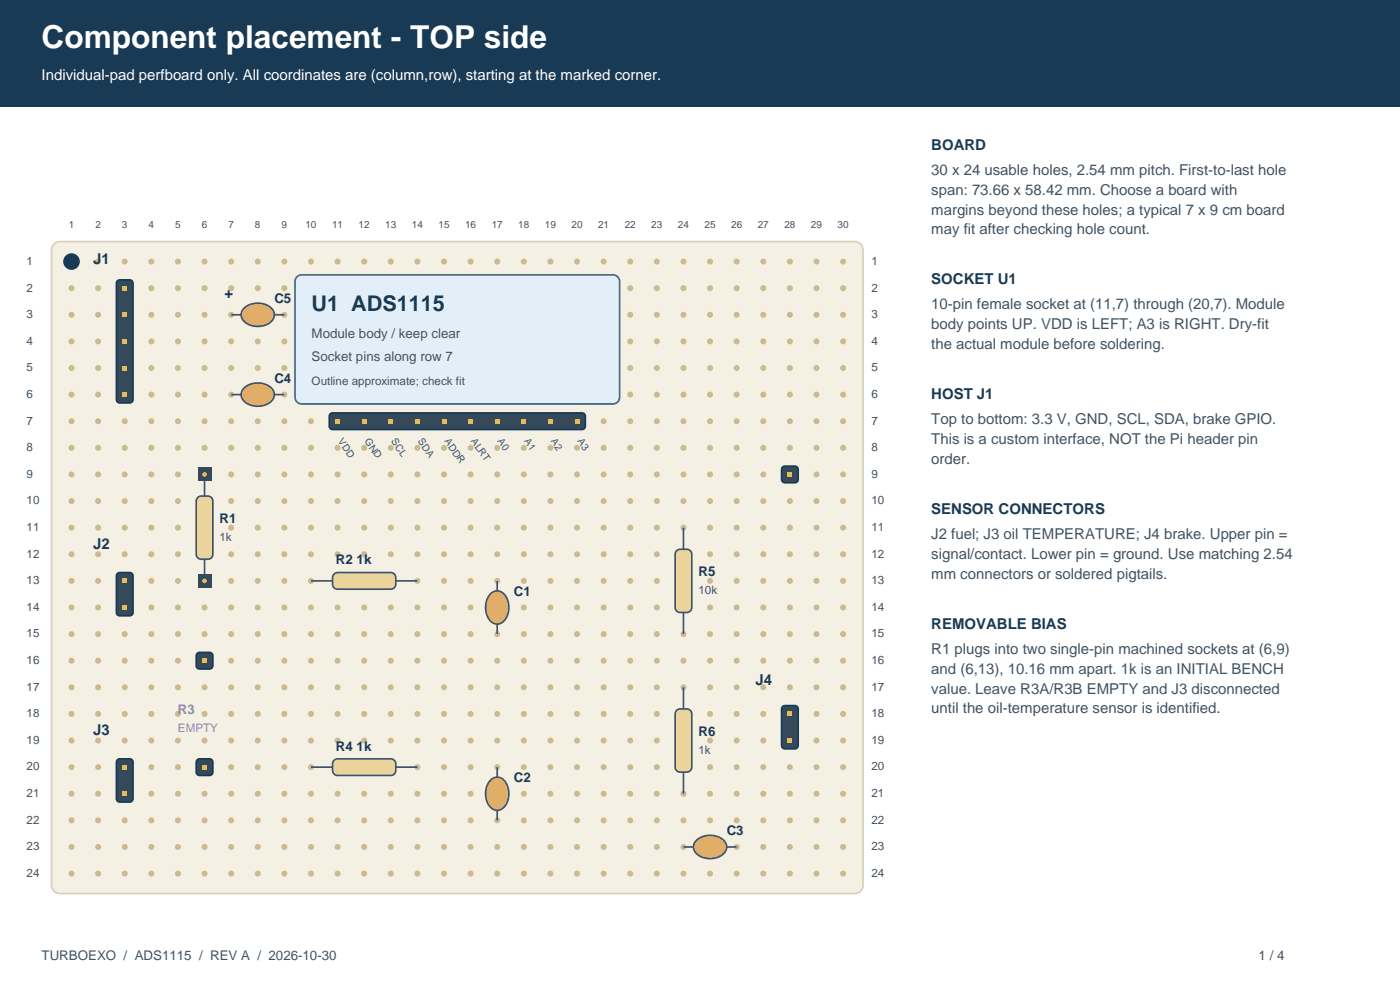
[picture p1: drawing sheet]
<svg xmlns="http://www.w3.org/2000/svg" width="297mm" height="210mm" viewBox="0 0 297 210" stroke-linecap="round" stroke-linejoin="round" font-family="sans-serif">
<path d="M0 0h297v22.6h-297z" fill-rule="evenodd" fill="#183a54"/>
<path d="M11.5 51.8l.7-.5 .5-.1h168.6a1.76 1.76 0 0 1 1.8 1.8v134.8a1.76 1.76 0 0 1-1.8 1.7h-168.6a1.76 1.76 0 0 1-1.8-1.7v-134.8l.1-.5z" fill-rule="evenodd" fill="#f5f0e4" stroke="#d8ceb9" stroke-width=".35"/>
<g fill="#cdb98d">
<circle cx="15.2" cy="55.5" r=".64"/>
<circle cx="20.8" cy="55.5" r=".64"/>
<circle cx="26.5" cy="55.5" r=".64"/>
<circle cx="32.1" cy="55.5" r=".64"/>
<circle cx="37.7" cy="55.5" r=".64"/>
<circle cx="43.4" cy="55.5" r=".64"/>
<circle cx="49" cy="55.5" r=".64"/>
<circle cx="54.7" cy="55.5" r=".64"/>
<circle cx="60.3" cy="55.5" r=".64"/>
<circle cx="66" cy="55.5" r=".64"/>
<circle cx="71.6" cy="55.5" r=".64"/>
<circle cx="77.3" cy="55.5" r=".64"/>
<circle cx="82.9" cy="55.5" r=".64"/>
<circle cx="88.5" cy="55.5" r=".64"/>
<circle cx="94.2" cy="55.5" r=".64"/>
<circle cx="99.8" cy="55.5" r=".64"/>
<circle cx="105.5" cy="55.5" r=".64"/>
<circle cx="111.1" cy="55.5" r=".64"/>
<circle cx="116.8" cy="55.5" r=".64"/>
<circle cx="122.4" cy="55.5" r=".64"/>
<circle cx="128.1" cy="55.5" r=".64"/>
<circle cx="133.7" cy="55.5" r=".64"/>
<circle cx="139.3" cy="55.5" r=".64"/>
<circle cx="145" cy="55.5" r=".64"/>
<circle cx="150.6" cy="55.5" r=".64"/>
<circle cx="156.3" cy="55.5" r=".64"/>
<circle cx="161.9" cy="55.5" r=".64"/>
<circle cx="167.6" cy="55.5" r=".64"/>
<circle cx="173.2" cy="55.5" r=".64"/>
<circle cx="178.9" cy="55.5" r=".64"/>
<circle cx="15.2" cy="61.1" r=".64"/>
<circle cx="20.8" cy="61.1" r=".64"/>
<circle cx="26.5" cy="61.1" r=".64"/>
<circle cx="32.1" cy="61.1" r=".64"/>
<circle cx="37.7" cy="61.1" r=".64"/>
<circle cx="43.4" cy="61.1" r=".64"/>
<circle cx="49" cy="61.1" r=".64"/>
<circle cx="54.7" cy="61.1" r=".64"/>
<circle cx="60.3" cy="61.1" r=".64"/>
<circle cx="66" cy="61.1" r=".64"/>
<circle cx="71.6" cy="61.1" r=".64"/>
<circle cx="77.3" cy="61.1" r=".64"/>
<circle cx="82.9" cy="61.1" r=".64"/>
<circle cx="88.5" cy="61.1" r=".64"/>
<circle cx="94.2" cy="61.1" r=".64"/>
<circle cx="99.8" cy="61.1" r=".64"/>
<circle cx="105.5" cy="61.1" r=".64"/>
<circle cx="111.1" cy="61.1" r=".64"/>
<circle cx="116.8" cy="61.1" r=".64"/>
<circle cx="122.4" cy="61.1" r=".64"/>
<circle cx="128.1" cy="61.1" r=".64"/>
<circle cx="133.7" cy="61.1" r=".64"/>
<circle cx="139.3" cy="61.1" r=".64"/>
<circle cx="145" cy="61.1" r=".64"/>
<circle cx="150.6" cy="61.1" r=".64"/>
<circle cx="156.3" cy="61.1" r=".64"/>
<circle cx="161.9" cy="61.1" r=".64"/>
<circle cx="167.6" cy="61.1" r=".64"/>
<circle cx="173.2" cy="61.1" r=".64"/>
<circle cx="178.9" cy="61.1" r=".64"/>
<circle cx="15.2" cy="66.8" r=".64"/>
<circle cx="20.8" cy="66.8" r=".64"/>
<circle cx="26.5" cy="66.8" r=".64"/>
<circle cx="32.1" cy="66.8" r=".64"/>
<circle cx="37.7" cy="66.8" r=".64"/>
<circle cx="43.4" cy="66.8" r=".64"/>
<circle cx="49" cy="66.8" r=".64"/>
<circle cx="54.7" cy="66.8" r=".64"/>
<circle cx="60.3" cy="66.8" r=".64"/>
<circle cx="66" cy="66.8" r=".64"/>
<circle cx="71.6" cy="66.8" r=".64"/>
<circle cx="77.3" cy="66.8" r=".64"/>
<circle cx="82.9" cy="66.8" r=".64"/>
<circle cx="88.5" cy="66.8" r=".64"/>
<circle cx="94.2" cy="66.8" r=".64"/>
<circle cx="99.8" cy="66.8" r=".64"/>
<circle cx="105.5" cy="66.8" r=".64"/>
<circle cx="111.1" cy="66.8" r=".64"/>
<circle cx="116.8" cy="66.8" r=".64"/>
<circle cx="122.4" cy="66.8" r=".64"/>
<circle cx="128.1" cy="66.8" r=".64"/>
<circle cx="133.7" cy="66.8" r=".64"/>
<circle cx="139.3" cy="66.8" r=".64"/>
<circle cx="145" cy="66.8" r=".64"/>
<circle cx="150.6" cy="66.8" r=".64"/>
<circle cx="156.3" cy="66.8" r=".64"/>
<circle cx="161.9" cy="66.8" r=".64"/>
<circle cx="167.6" cy="66.8" r=".64"/>
<circle cx="173.2" cy="66.8" r=".64"/>
<circle cx="178.9" cy="66.8" r=".64"/>
<circle cx="15.2" cy="72.4" r=".64"/>
<circle cx="20.8" cy="72.4" r=".64"/>
<circle cx="26.5" cy="72.4" r=".64"/>
<circle cx="32.1" cy="72.4" r=".64"/>
<circle cx="37.7" cy="72.4" r=".64"/>
<circle cx="43.4" cy="72.4" r=".64"/>
<circle cx="49" cy="72.4" r=".64"/>
<circle cx="54.7" cy="72.4" r=".64"/>
<circle cx="60.3" cy="72.4" r=".64"/>
<circle cx="66" cy="72.4" r=".64"/>
<circle cx="71.6" cy="72.4" r=".64"/>
<circle cx="77.3" cy="72.4" r=".64"/>
<circle cx="82.9" cy="72.4" r=".64"/>
<circle cx="88.5" cy="72.4" r=".64"/>
<circle cx="94.2" cy="72.4" r=".64"/>
<circle cx="99.8" cy="72.4" r=".64"/>
<circle cx="105.5" cy="72.4" r=".64"/>
<circle cx="111.1" cy="72.4" r=".64"/>
<circle cx="116.8" cy="72.4" r=".64"/>
<circle cx="122.4" cy="72.4" r=".64"/>
<circle cx="128.1" cy="72.4" r=".64"/>
<circle cx="133.7" cy="72.4" r=".64"/>
<circle cx="139.3" cy="72.4" r=".64"/>
<circle cx="145" cy="72.4" r=".64"/>
<circle cx="150.6" cy="72.4" r=".64"/>
<circle cx="156.3" cy="72.4" r=".64"/>
<circle cx="161.9" cy="72.4" r=".64"/>
<circle cx="167.6" cy="72.4" r=".64"/>
<circle cx="173.2" cy="72.4" r=".64"/>
<circle cx="178.9" cy="72.4" r=".64"/>
<circle cx="15.2" cy="78.1" r=".64"/>
<circle cx="20.8" cy="78.1" r=".64"/>
<circle cx="26.5" cy="78.1" r=".64"/>
<circle cx="32.1" cy="78.1" r=".64"/>
<circle cx="37.7" cy="78.1" r=".64"/>
<circle cx="43.4" cy="78.1" r=".64"/>
<circle cx="49" cy="78.1" r=".64"/>
<circle cx="54.7" cy="78.1" r=".64"/>
<circle cx="60.3" cy="78.1" r=".64"/>
<circle cx="66" cy="78.1" r=".64"/>
<circle cx="71.6" cy="78.1" r=".64"/>
<circle cx="77.3" cy="78.1" r=".64"/>
<circle cx="82.9" cy="78.1" r=".64"/>
<circle cx="88.5" cy="78.1" r=".64"/>
<circle cx="94.2" cy="78.1" r=".64"/>
<circle cx="99.8" cy="78.1" r=".64"/>
<circle cx="105.5" cy="78.1" r=".64"/>
<circle cx="111.1" cy="78.1" r=".64"/>
<circle cx="116.8" cy="78.1" r=".64"/>
<circle cx="122.4" cy="78.1" r=".64"/>
<circle cx="128.1" cy="78.1" r=".64"/>
<circle cx="133.7" cy="78.1" r=".64"/>
<circle cx="139.3" cy="78.1" r=".64"/>
<circle cx="145" cy="78.1" r=".64"/>
<circle cx="150.6" cy="78.1" r=".64"/>
<circle cx="156.3" cy="78.1" r=".64"/>
<circle cx="161.9" cy="78.1" r=".64"/>
<circle cx="167.6" cy="78.1" r=".64"/>
<circle cx="173.2" cy="78.1" r=".64"/>
<circle cx="178.9" cy="78.1" r=".64"/>
<circle cx="15.2" cy="83.7" r=".64"/>
<circle cx="20.8" cy="83.7" r=".64"/>
<circle cx="26.5" cy="83.7" r=".64"/>
<circle cx="32.1" cy="83.7" r=".64"/>
<circle cx="37.7" cy="83.7" r=".64"/>
<circle cx="43.4" cy="83.7" r=".64"/>
<circle cx="49" cy="83.7" r=".64"/>
<circle cx="54.7" cy="83.7" r=".64"/>
<circle cx="60.3" cy="83.7" r=".64"/>
<circle cx="66" cy="83.7" r=".64"/>
<circle cx="71.6" cy="83.7" r=".64"/>
<circle cx="77.3" cy="83.7" r=".64"/>
<circle cx="82.9" cy="83.7" r=".64"/>
<circle cx="88.5" cy="83.7" r=".64"/>
<circle cx="94.2" cy="83.7" r=".64"/>
<circle cx="99.8" cy="83.7" r=".64"/>
<circle cx="105.5" cy="83.7" r=".64"/>
<circle cx="111.1" cy="83.7" r=".64"/>
<circle cx="116.8" cy="83.7" r=".64"/>
<circle cx="122.4" cy="83.7" r=".64"/>
<circle cx="128.1" cy="83.7" r=".64"/>
<circle cx="133.7" cy="83.7" r=".64"/>
<circle cx="139.3" cy="83.7" r=".64"/>
<circle cx="145" cy="83.7" r=".64"/>
<circle cx="150.6" cy="83.7" r=".64"/>
<circle cx="156.3" cy="83.7" r=".64"/>
<circle cx="161.9" cy="83.7" r=".64"/>
<circle cx="167.6" cy="83.7" r=".64"/>
<circle cx="173.2" cy="83.7" r=".64"/>
<circle cx="178.9" cy="83.7" r=".64"/>
<circle cx="15.2" cy="89.3" r=".64"/>
<circle cx="20.8" cy="89.3" r=".64"/>
<circle cx="26.5" cy="89.3" r=".64"/>
<circle cx="32.1" cy="89.3" r=".64"/>
<circle cx="37.7" cy="89.3" r=".64"/>
<circle cx="43.4" cy="89.3" r=".64"/>
<circle cx="49" cy="89.3" r=".64"/>
<circle cx="54.7" cy="89.3" r=".64"/>
<circle cx="60.3" cy="89.3" r=".64"/>
<circle cx="66" cy="89.3" r=".64"/>
<circle cx="71.6" cy="89.3" r=".64"/>
<circle cx="77.3" cy="89.3" r=".64"/>
<circle cx="82.9" cy="89.3" r=".64"/>
<circle cx="88.5" cy="89.3" r=".64"/>
<circle cx="94.2" cy="89.3" r=".64"/>
<circle cx="99.8" cy="89.3" r=".64"/>
<circle cx="105.5" cy="89.3" r=".64"/>
<circle cx="111.1" cy="89.3" r=".64"/>
<circle cx="116.8" cy="89.3" r=".64"/>
<circle cx="122.4" cy="89.3" r=".64"/>
<circle cx="128.1" cy="89.3" r=".64"/>
<circle cx="133.7" cy="89.3" r=".64"/>
<circle cx="139.3" cy="89.3" r=".64"/>
<circle cx="145" cy="89.3" r=".64"/>
<circle cx="150.6" cy="89.3" r=".64"/>
<circle cx="156.3" cy="89.3" r=".64"/>
<circle cx="161.9" cy="89.3" r=".64"/>
<circle cx="167.6" cy="89.3" r=".64"/>
<circle cx="173.2" cy="89.3" r=".64"/>
<circle cx="178.9" cy="89.3" r=".64"/>
<circle cx="15.2" cy="95" r=".64"/>
<circle cx="20.8" cy="95" r=".64"/>
<circle cx="26.5" cy="95" r=".64"/>
<circle cx="32.1" cy="95" r=".64"/>
<circle cx="37.7" cy="95" r=".64"/>
<circle cx="43.4" cy="95" r=".64"/>
<circle cx="49" cy="95" r=".64"/>
<circle cx="54.7" cy="95" r=".64"/>
<circle cx="60.3" cy="95" r=".64"/>
<circle cx="66" cy="95" r=".64"/>
<circle cx="71.6" cy="95" r=".64"/>
<circle cx="77.3" cy="95" r=".64"/>
<circle cx="82.9" cy="95" r=".64"/>
<circle cx="88.5" cy="95" r=".64"/>
<circle cx="94.2" cy="95" r=".64"/>
<circle cx="99.8" cy="95" r=".64"/>
<circle cx="105.5" cy="95" r=".64"/>
<circle cx="111.1" cy="95" r=".64"/>
<circle cx="116.8" cy="95" r=".64"/>
<circle cx="122.4" cy="95" r=".64"/>
<circle cx="128.1" cy="95" r=".64"/>
<circle cx="133.7" cy="95" r=".64"/>
<circle cx="139.3" cy="95" r=".64"/>
<circle cx="145" cy="95" r=".64"/>
<circle cx="150.6" cy="95" r=".64"/>
<circle cx="156.3" cy="95" r=".64"/>
<circle cx="161.9" cy="95" r=".64"/>
<circle cx="167.6" cy="95" r=".64"/>
<circle cx="173.2" cy="95" r=".64"/>
<circle cx="178.9" cy="95" r=".64"/>
<circle cx="15.2" cy="100.6" r=".64"/>
<circle cx="20.8" cy="100.6" r=".64"/>
<circle cx="26.5" cy="100.6" r=".64"/>
<circle cx="32.1" cy="100.6" r=".64"/>
<circle cx="37.7" cy="100.6" r=".64"/>
<circle cx="43.4" cy="100.6" r=".64"/>
<circle cx="49" cy="100.6" r=".64"/>
<circle cx="54.7" cy="100.6" r=".64"/>
<circle cx="60.3" cy="100.6" r=".64"/>
<circle cx="66" cy="100.6" r=".64"/>
<circle cx="71.6" cy="100.6" r=".64"/>
<circle cx="77.3" cy="100.6" r=".64"/>
<circle cx="82.9" cy="100.6" r=".64"/>
<circle cx="88.5" cy="100.6" r=".64"/>
<circle cx="94.2" cy="100.6" r=".64"/>
<circle cx="99.8" cy="100.6" r=".64"/>
<circle cx="105.5" cy="100.6" r=".64"/>
<circle cx="111.1" cy="100.6" r=".64"/>
<circle cx="116.8" cy="100.6" r=".64"/>
<circle cx="122.4" cy="100.6" r=".64"/>
<circle cx="128.1" cy="100.6" r=".64"/>
<circle cx="133.7" cy="100.6" r=".64"/>
<circle cx="139.3" cy="100.6" r=".64"/>
<circle cx="145" cy="100.6" r=".64"/>
<circle cx="150.6" cy="100.6" r=".64"/>
<circle cx="156.3" cy="100.6" r=".64"/>
<circle cx="161.9" cy="100.6" r=".64"/>
<circle cx="167.6" cy="100.6" r=".64"/>
<circle cx="173.2" cy="100.6" r=".64"/>
<circle cx="178.9" cy="100.6" r=".64"/>
<circle cx="15.2" cy="106.3" r=".64"/>
<circle cx="20.8" cy="106.3" r=".64"/>
<circle cx="26.5" cy="106.3" r=".64"/>
<circle cx="32.1" cy="106.3" r=".64"/>
<circle cx="37.7" cy="106.3" r=".64"/>
<circle cx="43.4" cy="106.3" r=".64"/>
<circle cx="49" cy="106.3" r=".64"/>
<circle cx="54.7" cy="106.3" r=".64"/>
<circle cx="60.3" cy="106.3" r=".64"/>
<circle cx="66" cy="106.3" r=".64"/>
<circle cx="71.6" cy="106.3" r=".64"/>
<circle cx="77.3" cy="106.3" r=".64"/>
<circle cx="82.9" cy="106.3" r=".64"/>
<circle cx="88.5" cy="106.3" r=".64"/>
<circle cx="94.2" cy="106.3" r=".64"/>
<circle cx="99.8" cy="106.3" r=".64"/>
<circle cx="105.5" cy="106.3" r=".64"/>
<circle cx="111.1" cy="106.3" r=".64"/>
<circle cx="116.8" cy="106.3" r=".64"/>
<circle cx="122.4" cy="106.3" r=".64"/>
<circle cx="128.1" cy="106.3" r=".64"/>
<circle cx="133.7" cy="106.3" r=".64"/>
<circle cx="139.3" cy="106.3" r=".64"/>
<circle cx="145" cy="106.3" r=".64"/>
<circle cx="150.6" cy="106.3" r=".64"/>
<circle cx="156.3" cy="106.3" r=".64"/>
<circle cx="161.9" cy="106.3" r=".64"/>
<circle cx="167.6" cy="106.3" r=".64"/>
<circle cx="173.2" cy="106.3" r=".64"/>
<circle cx="178.9" cy="106.3" r=".64"/>
<circle cx="15.2" cy="111.9" r=".64"/>
<circle cx="20.8" cy="111.9" r=".64"/>
<circle cx="26.5" cy="111.9" r=".64"/>
<circle cx="32.1" cy="111.9" r=".64"/>
<circle cx="37.7" cy="111.9" r=".64"/>
<circle cx="43.4" cy="111.9" r=".64"/>
<circle cx="49" cy="111.9" r=".64"/>
<circle cx="54.7" cy="111.9" r=".64"/>
<circle cx="60.3" cy="111.9" r=".64"/>
<circle cx="66" cy="111.9" r=".64"/>
<circle cx="71.6" cy="111.9" r=".64"/>
<circle cx="77.3" cy="111.9" r=".64"/>
<circle cx="82.9" cy="111.9" r=".64"/>
<circle cx="88.5" cy="111.9" r=".64"/>
<circle cx="94.2" cy="111.9" r=".64"/>
<circle cx="99.8" cy="111.9" r=".64"/>
<circle cx="105.5" cy="111.9" r=".64"/>
<circle cx="111.1" cy="111.9" r=".64"/>
<circle cx="116.8" cy="111.9" r=".64"/>
<circle cx="122.4" cy="111.9" r=".64"/>
<circle cx="128.1" cy="111.9" r=".64"/>
<circle cx="133.7" cy="111.9" r=".64"/>
<circle cx="139.3" cy="111.9" r=".64"/>
<circle cx="145" cy="111.9" r=".64"/>
<circle cx="150.6" cy="111.9" r=".64"/>
<circle cx="156.3" cy="111.9" r=".64"/>
<circle cx="161.9" cy="111.9" r=".64"/>
<circle cx="167.6" cy="111.9" r=".64"/>
<circle cx="173.2" cy="111.9" r=".64"/>
<circle cx="178.9" cy="111.9" r=".64"/>
<circle cx="15.2" cy="117.6" r=".64"/>
<circle cx="20.8" cy="117.6" r=".64"/>
<circle cx="26.5" cy="117.6" r=".64"/>
<circle cx="32.1" cy="117.6" r=".64"/>
<circle cx="37.7" cy="117.6" r=".64"/>
<circle cx="43.4" cy="117.6" r=".64"/>
<circle cx="49" cy="117.6" r=".64"/>
<circle cx="54.7" cy="117.6" r=".64"/>
<circle cx="60.3" cy="117.6" r=".64"/>
<circle cx="66" cy="117.6" r=".64"/>
<circle cx="71.6" cy="117.6" r=".64"/>
<circle cx="77.3" cy="117.6" r=".64"/>
<circle cx="82.9" cy="117.6" r=".64"/>
<circle cx="88.5" cy="117.6" r=".64"/>
<circle cx="94.2" cy="117.6" r=".64"/>
<circle cx="99.8" cy="117.6" r=".64"/>
<circle cx="105.5" cy="117.6" r=".64"/>
<circle cx="111.1" cy="117.6" r=".64"/>
<circle cx="116.8" cy="117.6" r=".64"/>
<circle cx="122.4" cy="117.6" r=".64"/>
<circle cx="128.1" cy="117.6" r=".64"/>
<circle cx="133.7" cy="117.6" r=".64"/>
<circle cx="139.3" cy="117.6" r=".64"/>
<circle cx="145" cy="117.6" r=".64"/>
<circle cx="150.6" cy="117.6" r=".64"/>
<circle cx="156.3" cy="117.6" r=".64"/>
<circle cx="161.9" cy="117.6" r=".64"/>
<circle cx="167.6" cy="117.6" r=".64"/>
<circle cx="173.2" cy="117.6" r=".64"/>
<circle cx="178.9" cy="117.6" r=".64"/>
<circle cx="15.2" cy="123.2" r=".64"/>
<circle cx="20.8" cy="123.2" r=".64"/>
<circle cx="26.5" cy="123.2" r=".64"/>
<circle cx="32.1" cy="123.2" r=".64"/>
<circle cx="37.7" cy="123.2" r=".64"/>
<circle cx="43.4" cy="123.2" r=".64"/>
<circle cx="49" cy="123.2" r=".64"/>
<circle cx="54.7" cy="123.2" r=".64"/>
<circle cx="60.3" cy="123.2" r=".64"/>
<circle cx="66" cy="123.2" r=".64"/>
<circle cx="71.6" cy="123.2" r=".64"/>
<circle cx="77.3" cy="123.2" r=".64"/>
<circle cx="82.9" cy="123.2" r=".64"/>
<circle cx="88.5" cy="123.2" r=".64"/>
<circle cx="94.2" cy="123.2" r=".64"/>
<circle cx="99.8" cy="123.2" r=".64"/>
<circle cx="105.5" cy="123.2" r=".64"/>
<circle cx="111.1" cy="123.2" r=".64"/>
<circle cx="116.8" cy="123.2" r=".64"/>
<circle cx="122.4" cy="123.2" r=".64"/>
<circle cx="128.1" cy="123.2" r=".64"/>
<circle cx="133.7" cy="123.2" r=".64"/>
<circle cx="139.3" cy="123.2" r=".64"/>
<circle cx="145" cy="123.2" r=".64"/>
<circle cx="150.6" cy="123.2" r=".64"/>
<circle cx="156.3" cy="123.2" r=".64"/>
<circle cx="161.9" cy="123.2" r=".64"/>
<circle cx="167.6" cy="123.2" r=".64"/>
<circle cx="173.2" cy="123.2" r=".64"/>
<circle cx="178.9" cy="123.2" r=".64"/>
<circle cx="15.2" cy="128.9" r=".64"/>
<circle cx="20.8" cy="128.9" r=".64"/>
<circle cx="26.5" cy="128.9" r=".64"/>
<circle cx="32.1" cy="128.9" r=".64"/>
<circle cx="37.7" cy="128.9" r=".64"/>
<circle cx="43.4" cy="128.9" r=".64"/>
<circle cx="49" cy="128.9" r=".64"/>
<circle cx="54.7" cy="128.9" r=".64"/>
<circle cx="60.3" cy="128.9" r=".64"/>
<circle cx="66" cy="128.9" r=".64"/>
<circle cx="71.6" cy="128.9" r=".64"/>
<circle cx="77.3" cy="128.9" r=".64"/>
<circle cx="82.9" cy="128.9" r=".64"/>
<circle cx="88.5" cy="128.9" r=".64"/>
<circle cx="94.2" cy="128.9" r=".64"/>
<circle cx="99.8" cy="128.9" r=".64"/>
<circle cx="105.5" cy="128.9" r=".64"/>
<circle cx="111.1" cy="128.9" r=".64"/>
<circle cx="116.8" cy="128.9" r=".64"/>
<circle cx="122.4" cy="128.9" r=".64"/>
<circle cx="128.1" cy="128.9" r=".64"/>
<circle cx="133.7" cy="128.9" r=".64"/>
<circle cx="139.3" cy="128.9" r=".64"/>
<circle cx="145" cy="128.9" r=".64"/>
<circle cx="150.6" cy="128.9" r=".64"/>
<circle cx="156.3" cy="128.9" r=".64"/>
<circle cx="161.9" cy="128.9" r=".64"/>
<circle cx="167.6" cy="128.9" r=".64"/>
<circle cx="173.2" cy="128.9" r=".64"/>
<circle cx="178.9" cy="128.9" r=".64"/>
<circle cx="15.2" cy="134.5" r=".64"/>
<circle cx="20.8" cy="134.5" r=".64"/>
<circle cx="26.5" cy="134.5" r=".64"/>
<circle cx="32.1" cy="134.5" r=".64"/>
<circle cx="37.7" cy="134.5" r=".64"/>
<circle cx="43.4" cy="134.5" r=".64"/>
<circle cx="49" cy="134.5" r=".64"/>
<circle cx="54.7" cy="134.5" r=".64"/>
<circle cx="60.3" cy="134.5" r=".64"/>
<circle cx="66" cy="134.5" r=".64"/>
<circle cx="71.6" cy="134.5" r=".64"/>
<circle cx="77.3" cy="134.5" r=".64"/>
<circle cx="82.9" cy="134.5" r=".64"/>
<circle cx="88.5" cy="134.5" r=".64"/>
<circle cx="94.2" cy="134.5" r=".64"/>
<circle cx="99.8" cy="134.5" r=".64"/>
<circle cx="105.5" cy="134.5" r=".64"/>
<circle cx="111.1" cy="134.5" r=".64"/>
<circle cx="116.8" cy="134.5" r=".64"/>
<circle cx="122.4" cy="134.5" r=".64"/>
<circle cx="128.1" cy="134.5" r=".64"/>
<circle cx="133.7" cy="134.5" r=".64"/>
<circle cx="139.3" cy="134.5" r=".64"/>
<circle cx="145" cy="134.5" r=".64"/>
<circle cx="150.6" cy="134.5" r=".64"/>
<circle cx="156.3" cy="134.5" r=".64"/>
<circle cx="161.9" cy="134.5" r=".64"/>
<circle cx="167.6" cy="134.5" r=".64"/>
<circle cx="173.2" cy="134.5" r=".64"/>
<circle cx="178.9" cy="134.5" r=".64"/>
<circle cx="15.2" cy="140.1" r=".64"/>
<circle cx="20.8" cy="140.1" r=".64"/>
<circle cx="26.5" cy="140.1" r=".64"/>
<circle cx="32.1" cy="140.1" r=".64"/>
<circle cx="37.7" cy="140.1" r=".64"/>
<circle cx="43.4" cy="140.1" r=".64"/>
<circle cx="49" cy="140.1" r=".64"/>
<circle cx="54.7" cy="140.1" r=".64"/>
<circle cx="60.3" cy="140.1" r=".64"/>
<circle cx="66" cy="140.1" r=".64"/>
<circle cx="71.6" cy="140.1" r=".64"/>
<circle cx="77.3" cy="140.1" r=".64"/>
<circle cx="82.9" cy="140.1" r=".64"/>
<circle cx="88.5" cy="140.1" r=".64"/>
<circle cx="94.2" cy="140.1" r=".64"/>
<circle cx="99.8" cy="140.1" r=".64"/>
<circle cx="105.5" cy="140.1" r=".64"/>
<circle cx="111.1" cy="140.1" r=".64"/>
<circle cx="116.8" cy="140.1" r=".64"/>
<circle cx="122.4" cy="140.1" r=".64"/>
<circle cx="128.1" cy="140.1" r=".64"/>
<circle cx="133.7" cy="140.1" r=".64"/>
<circle cx="139.3" cy="140.1" r=".64"/>
<circle cx="145" cy="140.1" r=".64"/>
<circle cx="150.6" cy="140.1" r=".64"/>
<circle cx="156.3" cy="140.1" r=".64"/>
<circle cx="161.9" cy="140.1" r=".64"/>
<circle cx="167.6" cy="140.1" r=".64"/>
<circle cx="173.2" cy="140.1" r=".64"/>
<circle cx="178.9" cy="140.1" r=".64"/>
<circle cx="15.2" cy="145.8" r=".64"/>
<circle cx="20.8" cy="145.8" r=".64"/>
<circle cx="26.5" cy="145.8" r=".64"/>
<circle cx="32.1" cy="145.8" r=".64"/>
<circle cx="37.7" cy="145.8" r=".64"/>
<circle cx="43.4" cy="145.8" r=".64"/>
<circle cx="49" cy="145.8" r=".64"/>
<circle cx="54.7" cy="145.8" r=".64"/>
<circle cx="60.3" cy="145.8" r=".64"/>
<circle cx="66" cy="145.8" r=".64"/>
<circle cx="71.6" cy="145.8" r=".64"/>
<circle cx="77.3" cy="145.8" r=".64"/>
<circle cx="82.9" cy="145.8" r=".64"/>
<circle cx="88.5" cy="145.8" r=".64"/>
<circle cx="94.2" cy="145.8" r=".64"/>
<circle cx="99.8" cy="145.8" r=".64"/>
<circle cx="105.5" cy="145.8" r=".64"/>
<circle cx="111.1" cy="145.8" r=".64"/>
<circle cx="116.8" cy="145.8" r=".64"/>
<circle cx="122.4" cy="145.8" r=".64"/>
<circle cx="128.1" cy="145.8" r=".64"/>
<circle cx="133.7" cy="145.8" r=".64"/>
<circle cx="139.3" cy="145.8" r=".64"/>
<circle cx="145" cy="145.8" r=".64"/>
<circle cx="150.6" cy="145.8" r=".64"/>
<circle cx="156.3" cy="145.8" r=".64"/>
<circle cx="161.9" cy="145.8" r=".64"/>
<circle cx="167.6" cy="145.8" r=".64"/>
<circle cx="173.2" cy="145.8" r=".64"/>
<circle cx="178.9" cy="145.8" r=".64"/>
<circle cx="15.2" cy="151.4" r=".64"/>
<circle cx="20.8" cy="151.4" r=".64"/>
<circle cx="26.5" cy="151.4" r=".64"/>
<circle cx="32.1" cy="151.4" r=".64"/>
<circle cx="37.7" cy="151.4" r=".64"/>
<circle cx="43.4" cy="151.4" r=".64"/>
<circle cx="49" cy="151.4" r=".64"/>
<circle cx="54.7" cy="151.4" r=".64"/>
<circle cx="60.3" cy="151.4" r=".64"/>
<circle cx="66" cy="151.4" r=".64"/>
<circle cx="71.6" cy="151.4" r=".64"/>
<circle cx="77.3" cy="151.4" r=".64"/>
<circle cx="82.9" cy="151.4" r=".64"/>
<circle cx="88.5" cy="151.4" r=".64"/>
<circle cx="94.2" cy="151.4" r=".64"/>
<circle cx="99.8" cy="151.4" r=".64"/>
<circle cx="105.5" cy="151.4" r=".64"/>
<circle cx="111.1" cy="151.4" r=".64"/>
<circle cx="116.8" cy="151.4" r=".64"/>
<circle cx="122.4" cy="151.4" r=".64"/>
<circle cx="128.1" cy="151.4" r=".64"/>
<circle cx="133.7" cy="151.4" r=".64"/>
<circle cx="139.3" cy="151.4" r=".64"/>
<circle cx="145" cy="151.4" r=".64"/>
<circle cx="150.6" cy="151.4" r=".64"/>
<circle cx="156.3" cy="151.4" r=".64"/>
<circle cx="161.9" cy="151.4" r=".64"/>
<circle cx="167.6" cy="151.4" r=".64"/>
<circle cx="173.2" cy="151.4" r=".64"/>
<circle cx="178.9" cy="151.4" r=".64"/>
<circle cx="15.2" cy="157.1" r=".64"/>
<circle cx="20.8" cy="157.1" r=".64"/>
<circle cx="26.5" cy="157.1" r=".64"/>
<circle cx="32.1" cy="157.1" r=".64"/>
<circle cx="37.7" cy="157.1" r=".64"/>
<circle cx="43.4" cy="157.1" r=".64"/>
<circle cx="49" cy="157.1" r=".64"/>
<circle cx="54.7" cy="157.1" r=".64"/>
<circle cx="60.3" cy="157.1" r=".64"/>
<circle cx="66" cy="157.1" r=".64"/>
<circle cx="71.6" cy="157.1" r=".64"/>
<circle cx="77.3" cy="157.1" r=".64"/>
<circle cx="82.9" cy="157.1" r=".64"/>
<circle cx="88.5" cy="157.1" r=".64"/>
<circle cx="94.2" cy="157.1" r=".64"/>
<circle cx="99.8" cy="157.1" r=".64"/>
<circle cx="105.5" cy="157.1" r=".64"/>
<circle cx="111.1" cy="157.1" r=".64"/>
<circle cx="116.8" cy="157.1" r=".64"/>
<circle cx="122.4" cy="157.1" r=".64"/>
<circle cx="128.1" cy="157.1" r=".64"/>
<circle cx="133.7" cy="157.1" r=".64"/>
<circle cx="139.3" cy="157.1" r=".64"/>
<circle cx="145" cy="157.1" r=".64"/>
<circle cx="150.6" cy="157.1" r=".64"/>
<circle cx="156.3" cy="157.1" r=".64"/>
<circle cx="161.9" cy="157.1" r=".64"/>
<circle cx="167.6" cy="157.1" r=".64"/>
<circle cx="173.2" cy="157.1" r=".64"/>
<circle cx="178.9" cy="157.1" r=".64"/>
<circle cx="15.2" cy="162.7" r=".64"/>
<circle cx="20.8" cy="162.7" r=".64"/>
<circle cx="26.5" cy="162.7" r=".64"/>
<circle cx="32.1" cy="162.7" r=".64"/>
<circle cx="37.7" cy="162.7" r=".64"/>
<circle cx="43.4" cy="162.7" r=".64"/>
<circle cx="49" cy="162.7" r=".64"/>
<circle cx="54.7" cy="162.7" r=".64"/>
<circle cx="60.3" cy="162.7" r=".64"/>
<circle cx="66" cy="162.7" r=".64"/>
<circle cx="71.6" cy="162.7" r=".64"/>
<circle cx="77.3" cy="162.7" r=".64"/>
<circle cx="82.9" cy="162.7" r=".64"/>
<circle cx="88.5" cy="162.7" r=".64"/>
<circle cx="94.2" cy="162.7" r=".64"/>
<circle cx="99.8" cy="162.7" r=".64"/>
<circle cx="105.5" cy="162.7" r=".64"/>
<circle cx="111.1" cy="162.7" r=".64"/>
<circle cx="116.8" cy="162.7" r=".64"/>
<circle cx="122.4" cy="162.7" r=".64"/>
<circle cx="128.1" cy="162.7" r=".64"/>
<circle cx="133.7" cy="162.7" r=".64"/>
<circle cx="139.3" cy="162.7" r=".64"/>
<circle cx="145" cy="162.7" r=".64"/>
<circle cx="150.6" cy="162.7" r=".64"/>
<circle cx="156.3" cy="162.7" r=".64"/>
<circle cx="161.9" cy="162.7" r=".64"/>
<circle cx="167.6" cy="162.7" r=".64"/>
<circle cx="173.2" cy="162.7" r=".64"/>
<circle cx="178.9" cy="162.7" r=".64"/>
<circle cx="15.2" cy="168.4" r=".64"/>
<circle cx="20.8" cy="168.4" r=".64"/>
<circle cx="26.5" cy="168.4" r=".64"/>
<circle cx="32.1" cy="168.4" r=".64"/>
<circle cx="37.7" cy="168.4" r=".64"/>
<circle cx="43.4" cy="168.4" r=".64"/>
<circle cx="49" cy="168.4" r=".64"/>
<circle cx="54.7" cy="168.4" r=".64"/>
<circle cx="60.3" cy="168.4" r=".64"/>
<circle cx="66" cy="168.4" r=".64"/>
<circle cx="71.6" cy="168.4" r=".64"/>
<circle cx="77.3" cy="168.4" r=".64"/>
<circle cx="82.9" cy="168.4" r=".64"/>
<circle cx="88.5" cy="168.4" r=".64"/>
<circle cx="94.2" cy="168.4" r=".64"/>
<circle cx="99.8" cy="168.4" r=".64"/>
<circle cx="105.5" cy="168.4" r=".64"/>
<circle cx="111.1" cy="168.4" r=".64"/>
<circle cx="116.8" cy="168.4" r=".64"/>
<circle cx="122.4" cy="168.4" r=".64"/>
<circle cx="128.1" cy="168.4" r=".64"/>
<circle cx="133.7" cy="168.4" r=".64"/>
<circle cx="139.3" cy="168.4" r=".64"/>
<circle cx="145" cy="168.4" r=".64"/>
<circle cx="150.6" cy="168.4" r=".64"/>
<circle cx="156.3" cy="168.4" r=".64"/>
<circle cx="161.9" cy="168.4" r=".64"/>
<circle cx="167.6" cy="168.4" r=".64"/>
<circle cx="173.2" cy="168.4" r=".64"/>
<circle cx="178.9" cy="168.4" r=".64"/>
<circle cx="15.2" cy="174" r=".64"/>
<circle cx="20.8" cy="174" r=".64"/>
<circle cx="26.5" cy="174" r=".64"/>
<circle cx="32.1" cy="174" r=".64"/>
<circle cx="37.7" cy="174" r=".64"/>
<circle cx="43.4" cy="174" r=".64"/>
<circle cx="49" cy="174" r=".64"/>
<circle cx="54.7" cy="174" r=".64"/>
<circle cx="60.3" cy="174" r=".64"/>
<circle cx="66" cy="174" r=".64"/>
<circle cx="71.6" cy="174" r=".64"/>
<circle cx="77.3" cy="174" r=".64"/>
<circle cx="82.9" cy="174" r=".64"/>
<circle cx="88.5" cy="174" r=".64"/>
<circle cx="94.2" cy="174" r=".64"/>
<circle cx="99.8" cy="174" r=".64"/>
<circle cx="105.5" cy="174" r=".64"/>
<circle cx="111.1" cy="174" r=".64"/>
<circle cx="116.8" cy="174" r=".64"/>
<circle cx="122.4" cy="174" r=".64"/>
<circle cx="128.1" cy="174" r=".64"/>
<circle cx="133.7" cy="174" r=".64"/>
<circle cx="139.3" cy="174" r=".64"/>
<circle cx="145" cy="174" r=".64"/>
<circle cx="150.6" cy="174" r=".64"/>
<circle cx="156.3" cy="174" r=".64"/>
<circle cx="161.9" cy="174" r=".64"/>
<circle cx="167.6" cy="174" r=".64"/>
<circle cx="173.2" cy="174" r=".64"/>
<circle cx="178.9" cy="174" r=".64"/>
<circle cx="15.2" cy="179.7" r=".64"/>
<circle cx="20.8" cy="179.7" r=".64"/>
<circle cx="26.5" cy="179.7" r=".64"/>
<circle cx="32.1" cy="179.7" r=".64"/>
<circle cx="37.7" cy="179.7" r=".64"/>
<circle cx="43.4" cy="179.7" r=".64"/>
<circle cx="49" cy="179.7" r=".64"/>
<circle cx="54.7" cy="179.7" r=".64"/>
<circle cx="60.3" cy="179.7" r=".64"/>
<circle cx="66" cy="179.7" r=".64"/>
<circle cx="71.6" cy="179.7" r=".64"/>
<circle cx="77.3" cy="179.7" r=".64"/>
<circle cx="82.9" cy="179.7" r=".64"/>
<circle cx="88.5" cy="179.7" r=".64"/>
<circle cx="94.2" cy="179.7" r=".64"/>
<circle cx="99.8" cy="179.7" r=".64"/>
<circle cx="105.5" cy="179.7" r=".64"/>
<circle cx="111.1" cy="179.7" r=".64"/>
<circle cx="116.8" cy="179.7" r=".64"/>
<circle cx="122.4" cy="179.7" r=".64"/>
<circle cx="128.1" cy="179.7" r=".64"/>
<circle cx="133.7" cy="179.7" r=".64"/>
<circle cx="139.3" cy="179.7" r=".64"/>
<circle cx="145" cy="179.7" r=".64"/>
<circle cx="150.6" cy="179.7" r=".64"/>
<circle cx="156.3" cy="179.7" r=".64"/>
<circle cx="161.9" cy="179.7" r=".64"/>
<circle cx="167.6" cy="179.7" r=".64"/>
<circle cx="173.2" cy="179.7" r=".64"/>
<circle cx="178.9" cy="179.7" r=".64"/>
<circle cx="15.2" cy="185.3" r=".64"/>
<circle cx="20.8" cy="185.3" r=".64"/>
<circle cx="26.5" cy="185.3" r=".64"/>
<circle cx="32.1" cy="185.3" r=".64"/>
<circle cx="37.7" cy="185.3" r=".64"/>
<circle cx="43.4" cy="185.3" r=".64"/>
<circle cx="49" cy="185.3" r=".64"/>
<circle cx="54.7" cy="185.3" r=".64"/>
<circle cx="60.3" cy="185.3" r=".64"/>
<circle cx="66" cy="185.3" r=".64"/>
<circle cx="71.6" cy="185.3" r=".64"/>
<circle cx="77.3" cy="185.3" r=".64"/>
<circle cx="82.9" cy="185.3" r=".64"/>
<circle cx="88.5" cy="185.3" r=".64"/>
<circle cx="94.2" cy="185.3" r=".64"/>
<circle cx="99.8" cy="185.3" r=".64"/>
<circle cx="105.5" cy="185.3" r=".64"/>
<circle cx="111.1" cy="185.3" r=".64"/>
<circle cx="116.8" cy="185.3" r=".64"/>
<circle cx="122.4" cy="185.3" r=".64"/>
<circle cx="128.1" cy="185.3" r=".64"/>
<circle cx="133.7" cy="185.3" r=".64"/>
<circle cx="139.3" cy="185.3" r=".64"/>
<circle cx="145" cy="185.3" r=".64"/>
<circle cx="150.6" cy="185.3" r=".64"/>
<circle cx="156.3" cy="185.3" r=".64"/>
<circle cx="161.9" cy="185.3" r=".64"/>
<circle cx="167.6" cy="185.3" r=".64"/>
<circle cx="173.2" cy="185.3" r=".64"/>
<circle cx="178.9" cy="185.3" r=".64"/>
</g>
<circle cx="15.2" cy="55.5" r="1.76" fill="#183a54"/>
<path d="M62.9 58.9l.6-.5 .5-.1h66a1.41 1.41 0 0 1 1.4 1.4v24.6a1.41 1.41 0 0 1-1.4 1.4h-66a1.41 1.41 0 0 1-1.4-1.4v-24.6z" fill-rule="evenodd" fill="#e3eff8" stroke="#2c6793" stroke-width=".35"/>
<path d="M70.1 87.8l.5-.2h52.9a.71 .71 0 0 1 .7 .7v2.1a.71 .71 0 0 1-.7 .7h-52.9a.71 .71 0 0 1-.8-.7v-2.1z" fill-rule="evenodd" fill="#344a5a" stroke="#183a54" stroke-width=".35"/>
<g fill="#e7bb58">
<path d="M71.1 88.8h1v1.1h-1z" fill-rule="evenodd"/>
<path d="M76.7 88.8h1.1v1.1h-1.1z" fill-rule="evenodd"/>
<path d="M82.4 88.8h1v1.1h-1z" fill-rule="evenodd"/>
<path d="M88 88.8h1.1v1.1h-1.1z" fill-rule="evenodd"/>
<path d="M93.7 88.8h1v1.1h-1z" fill-rule="evenodd"/>
<path d="M99.3 88.8h1.1v1.1h-1.1z" fill-rule="evenodd"/>
<path d="M105 88.8h1v1.1h-1z" fill-rule="evenodd"/>
<path d="M110.6 88.8h1.1v1.1h-1.1z" fill-rule="evenodd"/>
<path d="M116.2 88.8h1.1v1.1h-1.1z" fill-rule="evenodd"/>
<path d="M121.9 88.8h1v1.1h-1z" fill-rule="evenodd"/>
</g>
<path d="M24.9 59.6l.5-.2h2.1a.71 .71 0 0 1 .7 .7v24.7a.71 .71 0 0 1-.7 .7h-2.1a.71 .71 0 0 1-.7-.7v-24.7z" fill-rule="evenodd" fill="#344a5a" stroke="#183a54" stroke-width=".35"/>
<g fill="#e7bb58">
<path d="M25.9 60.6h1.1v1.1h-1.1z" fill-rule="evenodd"/>
<path d="M25.9 66.2h1.1v1.1h-1.1z" fill-rule="evenodd"/>
<path d="M25.9 71.9h1.1v1h-1.1z" fill-rule="evenodd"/>
<path d="M25.9 77.5h1.1v1.1h-1.1z" fill-rule="evenodd"/>
<path d="M25.9 83.2h1.1v1h-1.1z" fill-rule="evenodd"/>
</g>
<path d="M24.9 121.7l.5-.2h2.1a.71 .71 0 0 1 .7 .7v7.7a.71 .71 0 0 1-.7 .7h-2.1a.71 .71 0 0 1-.7-.7v-7.7z" fill-rule="evenodd" fill="#344a5a" stroke="#183a54" stroke-width=".35"/>
<g fill="#e7bb58">
<path d="M25.9 122.7h1.1v1h-1.1z" fill-rule="evenodd"/>
<path d="M25.9 128.3h1.1v1.1h-1.1z" fill-rule="evenodd"/>
</g>
<path d="M24.9 161.2l.5-.2h2.1a.71 .71 0 0 1 .7 .7v7.7a.71 .71 0 0 1-.7 .7h-2.1a.71 .71 0 0 1-.7-.7v-7.7z" fill-rule="evenodd" fill="#344a5a" stroke="#183a54" stroke-width=".35"/>
<g fill="#e7bb58">
<path d="M25.9 162.2h1.1v1.1h-1.1z" fill-rule="evenodd"/>
<path d="M25.9 167.8h1.1v1.1h-1.1z" fill-rule="evenodd"/>
</g>
<path d="M166 149.9l.5-.2h2.1a.71 .71 0 0 1 .7 .7v7.7a.71 .71 0 0 1-.7 .7h-2.1a.71 .71 0 0 1-.7-.7v-7.7z" fill-rule="evenodd" fill="#344a5a" stroke="#183a54" stroke-width=".35"/>
<g fill="#e7bb58">
<path d="M167 150.9h1.1v1.1h-1.1z" fill-rule="evenodd"/>
<path d="M167 156.6h1.1v1h-1.1z" fill-rule="evenodd"/>
</g>
<path d="M43.4 100.6v22.6" fill="none" stroke="#425363" stroke-width=".35"/>
<path d="M42.1 105.4a3.5 3.5 0 0 1 2.3-.1 1.06 1.06 0 0 1 .8 1v11.3a1.06 1.06 0 0 1-1.1 1h-1.4a1.06 1.06 0 0 1-1.1-1v-11.3z" fill-rule="evenodd" fill="#ead49c" stroke="#425363" stroke-width=".35"/>
<path d="M42 99.2h2.8v2.8h-2.8z" fill-rule="evenodd" fill="#344a5a"/>
<circle cx="43.4" cy="100.6" r=".49" fill="#e7bb58"/>
<path d="M42 121.8h2.8v2.8h-2.8z" fill-rule="evenodd" fill="#344a5a"/>
<circle cx="43.4" cy="123.2" r=".49" fill="#e7bb58"/>
<path d="M66 123.2h22.5" fill="none" stroke="#425363" stroke-width=".35"/>
<path d="M70.8 121.9l.8-.4h11.3a1.06 1.06 0 0 1 1.1 1v1.4a1.06 1.06 0 0 1-1.1 1.1h-11.3a1.06 1.06 0 0 1-1-1.1v-1.4z" fill-rule="evenodd" fill="#ead49c" stroke="#425363" stroke-width=".35"/>
<path d="M41.8 138.6l.5-.2h2.1a.71 .71 0 0 1 .8 .7v2.1a.71 .71 0 0 1-.8 .7h-2.1a.71 .71 0 0 1-.7-.7v-2.1z" fill-rule="evenodd" fill="#344a5a" stroke="#183a54" stroke-width=".35"/>
<path d="M42.9 139.6h1v1.1h-1z" fill-rule="evenodd" fill="#e7bb58"/>
<path d="M41.8 161.2l.5-.2h2.1a.71 .71 0 0 1 .8 .7v2.1a.71 .71 0 0 1-.8 .7h-2.1a.71 .71 0 0 1-.7-.7v-2.1z" fill-rule="evenodd" fill="#344a5a" stroke="#183a54" stroke-width=".35"/>
<path d="M42.9 162.2h1v1.1h-1z" fill-rule="evenodd" fill="#e7bb58"/>
<path d="M66 162.7h22.5" fill="none" stroke="#425363" stroke-width=".35"/>
<path d="M70.8 161.4l.8-.4h11.3a1.06 1.06 0 0 1 1.1 1v1.4a1.06 1.06 0 0 1-1.1 1.1h-11.3a1.06 1.06 0 0 1-1-1.1v-1.4z" fill-rule="evenodd" fill="#ead49c" stroke="#425363" stroke-width=".35"/>
<path d="M145 111.9v22.6" fill="none" stroke="#425363" stroke-width=".35"/>
<path d="M143.7 116.7a3.5 3.5 0 0 1 2.3-.1 1.06 1.06 0 0 1 .8 1v11.3a1.06 1.06 0 0 1-1.1 1h-1.4a1.06 1.06 0 0 1-1.1-1v-11.3z" fill-rule="evenodd" fill="#ead49c" stroke="#425363" stroke-width=".35"/>
<path d="M145 145.8v22.6" fill="none" stroke="#425363" stroke-width=".35"/>
<path d="M143.7 150.6a3.5 3.5 0 0 1 2.3-.2 1.06 1.06 0 0 1 .8 1v11.3a1.06 1.06 0 0 1-1.1 1.1h-1.4a1.06 1.06 0 0 1-1.1-1.1v-11.3z" fill-rule="evenodd" fill="#ead49c" stroke="#425363" stroke-width=".35"/>
<path d="M105.5 123.2v11.3" fill="none" stroke="#425363" stroke-width=".35"/>
<path d="M103.9 126.1a2.01 2.01 0 0 1 3.5 .6 4.4 4.4 0 0 1-.8 5.3 2.03 2.03 0 0 1-3-.9 4.6 4.6 0 0 1 .3-5z" fill-rule="evenodd" fill="#e1ae6a" stroke="#425363" stroke-width=".35"/>
<path d="M105.5 162.7v11.3" fill="none" stroke="#425363" stroke-width=".35"/>
<path d="M103.9 165.6a2.01 2.01 0 0 1 3.5 .6 4.4 4.4 0 0 1-.8 5.3 2.03 2.03 0 0 1-3-.9 4.6 4.6 0 0 1 .3-5z" fill-rule="evenodd" fill="#e1ae6a" stroke="#425363" stroke-width=".35"/>
<path d="M145 179.7h11.3" fill="none" stroke="#425363" stroke-width=".35"/>
<path d="M147.9 178.1a4.4 4.4 0 0 1 5.9 .5 2.03 2.03 0 0 1-1 3 4.4 4.4 0 0 1-5.3-.9 1.89 1.89 0 0 1 .4-2.6z" fill-rule="evenodd" fill="#e1ae6a" stroke="#425363" stroke-width=".35"/>
<path d="M49 83.7h11.3" fill="none" stroke="#425363" stroke-width=".35"/>
<path d="M51.9 82.2a4.4 4.4 0 0 1 5.9 .4 2.03 2.03 0 0 1-.9 3 4.4 4.4 0 0 1-5.4-.8 1.89 1.89 0 0 1 .4-2.6z" fill-rule="evenodd" fill="#e1ae6a" stroke="#425363" stroke-width=".35"/>
<path d="M49 66.8h11.3" fill="none" stroke="#425363" stroke-width=".35"/>
<path d="M51.9 65.2a4.4 4.4 0 0 1 5.9 .5 2.03 2.03 0 0 1-.9 3 4.4 4.4 0 0 1-5.4-.8 1.89 1.89 0 0 1 .4-2.7z" fill-rule="evenodd" fill="#e1ae6a" stroke="#425363" stroke-width=".35"/>
<path d="M166 99.1l.5-.2h2.1a.71 .71 0 0 1 .7 .7v2.1a.71 .71 0 0 1-.7 .7h-2.1a.71 .71 0 0 1-.7-.7v-2.1z" fill-rule="evenodd" fill="#344a5a" stroke="#183a54" stroke-width=".35"/>
<path d="M167 100.1h1.1v1.1h-1.1z" fill-rule="evenodd" fill="#e7bb58"/>
<text font-size="6.7" fill="#fff" x="8.8" y="10.2">Component placement - TOP side</text>
<text font-size="4.6" fill="#183a54" x="66.1" y="66.1">U1 ADS1115</text>
<text font-size="3.2" fill="#fff" x="8.8" y="16.9">Individual-pad perfboard only. All coordinates are (column,row), starting at the marked corner.</text>
<g font-size="3.2" fill="#183a54">
<text x="197.6" y="31.7">BOARD</text>
<text x="19.8" y="56">J1</text>
<text x="47.6" y="63.2">+</text>
<text x="197.6" y="60.3">SOCKET U1</text>
<text x="197.6" y="84.7">HOST J1</text>
<text x="197.6" y="109">SENSOR CONNECTORS</text>
<text x="19.8" y="116.4">J2</text>
<text x="197.6" y="133.3">REMOVABLE BIAS</text>
<text x="160.3" y="145.2">J4</text>
<text x="19.8" y="156">J3</text>
</g>
<g font-size="3.2" fill="#425363">
<text x="197.6" y="37">30 x 24 usable holes, 2.54 mm pitch. First-to-last hole</text>
<text x="197.6" y="41.3">span: 73.66 x 58.42 mm. Choose a board with</text>
<text x="197.6" y="45.5">margins beyond these holes; a typical 7 x 9 cm board</text>
<text x="197.6" y="49.7">may fit after checking hole count.</text>
<text x="197.6" y="65.6">10-pin female socket at (11,7) through (20,7). Module</text>
<text x="197.6" y="69.8">body points UP. VDD is LEFT; A3 is RIGHT. Dry-fit</text>
<text x="197.6" y="74.1">the actual module before soldering.</text>
<text x="197.6" y="90">Top to bottom: 3.3 V, GND, SCL, SDA, brake GPIO.</text>
<text x="197.6" y="94.2">This is a custom interface, NOT the Pi header pin</text>
<text x="197.6" y="98.4">order.</text>
<text x="197.6" y="114.3">J2 fuel; J3 oil TEMPERATURE; J4 brake. Upper pin =</text>
<text x="197.6" y="118.5">signal/contact. Lower pin = ground. Use matching 2.54</text>
<text x="197.6" y="122.8">mm connectors or soldered pigtails.</text>
<text x="197.6" y="138.6">R1 plugs into two single-pin machined sockets at (6,9)</text>
<text x="197.6" y="142.9">and (6,13), 10.16 mm apart. 1k is an INITIAL BENCH</text>
<text x="197.6" y="147.1">value. Leave R3A/R3B EMPTY and J3 disconnected</text>
<text x="197.6" y="151.3">until the oil-temperature sensor is identified.</text>
</g>
<g font-size="2.8" fill="#183a54">
<text x="58.2" y="64.3">C5</text>
<text x="58.2" y="81.2">C4</text>
<text x="46.6" y="110.9">R1</text>
<text x="71.3" y="119.7">R2 1k</text>
<text x="148.2" y="122.2">R5</text>
<text x="109" y="126.4">C1</text>
<text x="71.3" y="159.2">R4 1k</text>
<text x="148.2" y="156">R6</text>
<text x="109" y="165.9">C2</text>
<text x="154.2" y="177.2">C3</text>
</g>
<g font-size="2.8" fill="#425363">
<text x="66.1" y="71.7">Module body / keep clear</text>
<text x="66.1" y="76.6">Socket pins along row 7</text>
<text x="8.8" y="203.6">TURBOEXO / ADS1115 / REV A / 2026-10-30</text>
<text x="267" y="203.6">1 / 4</text>
</g>
<text font-size="2.8" fill="#9862b9" x="37.7" y="151.4">R3</text>
<g font-size="2.5" fill="#425363">
<text x="5.6" y="56.2">1</text>
<text x="184.9" y="56.2">1</text>
<text x="5.6" y="61.8">2</text>
<text x="184.9" y="61.8">2</text>
<text x="5.6" y="67.5">3</text>
<text x="184.9" y="67.5">3</text>
<text x="5.6" y="73.1">4</text>
<text x="184.9" y="73.1">4</text>
<text x="5.6" y="78.8">5</text>
<text x="66.1" y="81.6">Outline approximate; check fit</text>
<text x="184.9" y="78.8">5</text>
<text x="5.6" y="84.4">6</text>
<text x="184.9" y="84.4">6</text>
<text x="5.6" y="90.1">7</text>
<text x="5.6" y="95.7">8</text>
<text x="184.9" y="90.1">7</text>
<text x="184.9" y="95.7">8</text>
<text x="5.6" y="101.3">9</text>
<text x="184.9" y="101.3">9</text>
<text x="5.6" y="107">10</text>
<text x="184.9" y="107">10</text>
<text x="5.6" y="112.6">11</text>
<text x="184.9" y="112.6">11</text>
<text x="5.6" y="118.3">12</text>
<text x="46.6" y="114.7">1k</text>
<text x="184.9" y="118.3">12</text>
<text x="5.6" y="123.9">13</text>
<text x="184.9" y="123.9">13</text>
<text x="5.6" y="129.6">14</text>
<text x="148.2" y="126">10k</text>
<text x="184.9" y="129.6">14</text>
<text x="5.6" y="135.2">15</text>
<text x="184.9" y="135.2">15</text>
<text x="5.6" y="140.9">16</text>
<text x="184.9" y="140.9">16</text>
<text x="5.6" y="146.5">17</text>
<text x="184.9" y="146.5">17</text>
<text x="5.6" y="152.1">18</text>
<text x="184.9" y="152.1">18</text>
<text x="5.6" y="157.8">19</text>
<text x="148.2" y="159.9">1k</text>
<text x="184.9" y="157.8">19</text>
<text x="5.6" y="163.4">20</text>
<text x="184.9" y="163.4">20</text>
<text x="5.6" y="169.1">21</text>
<text x="184.9" y="169.1">21</text>
<text x="5.6" y="174.7">22</text>
<text x="184.9" y="174.7">22</text>
<text x="5.6" y="180.4">23</text>
<text x="184.9" y="180.4">23</text>
<text x="5.6" y="186">24</text>
<text x="184.9" y="186">24</text>
</g>
<text font-size="2.5" fill="#9862b9" x="37.7" y="155.3">EMPTY</text>
<g font-size="2.1" fill="#425363">
<text x="14.6" y="48.4">1</text>
<text x="20.2" y="48.4">2</text>
<text x="25.9" y="48.4">3</text>
<text x="31.5" y="48.4">4</text>
<text x="37.2" y="48.4">5</text>
<text x="42.8" y="48.4">6</text>
<text x="48.4" y="48.4">7</text>
<text x="54.1" y="48.4">8</text>
<text x="59.7" y="48.4">9</text>
<text x="64.8" y="48.4">10</text>
<text x="70.4" y="48.4">11</text>
<text x="76.1" y="48.4">12</text>
<text x="81.7" y="48.4">13</text>
<text x="87.4" y="48.4">14</text>
<text x="93" y="48.4">15</text>
<text x="98.7" y="48.4">16</text>
<text x="104.3" y="48.4">17</text>
<text x="109.9" y="48.4">18</text>
<text x="115.6" y="48.4">19</text>
<text x="121.2" y="48.4">20</text>
<text x="126.9" y="48.4">21</text>
<text x="132.5" y="48.4">22</text>
<text x="138.2" y="48.4">23</text>
<text x="143.8" y="48.4">24</text>
<text x="149.5" y="48.4">25</text>
<text x="155.1" y="48.4">26</text>
<text x="160.7" y="48.4">27</text>
<text x="166.4" y="48.4">28</text>
<text x="172" y="48.4">29</text>
<text x="177.7" y="48.4">30</text>
<text x="71.6" y="93.6" transform="rotate(55 71.6 93.6)">VDD</text>
<text x="77.3" y="93.6" transform="rotate(55 77.3 93.6)">GND</text>
<text x="82.9" y="93.6" transform="rotate(55 82.9 93.6)">SCL</text>
<text x="88.5" y="93.6" transform="rotate(55 88.5 93.6)">SDA</text>
<text x="94.2" y="93.6" transform="rotate(55 94.2 93.6)">ADDR</text>
<text x="99.8" y="93.6" transform="rotate(55 99.8 93.6)">ALRT</text>
<text x="105.5" y="93.6" transform="rotate(55 105.5 93.6)">A0</text>
<text x="111.1" y="93.6" transform="rotate(55 111.1 93.6)">A1</text>
<text x="116.8" y="93.6" transform="rotate(55 116.8 93.6)">A2</text>
<text x="122.4" y="93.6" transform="rotate(55 122.4 93.6)">A3</text>
</g>
</svg>
